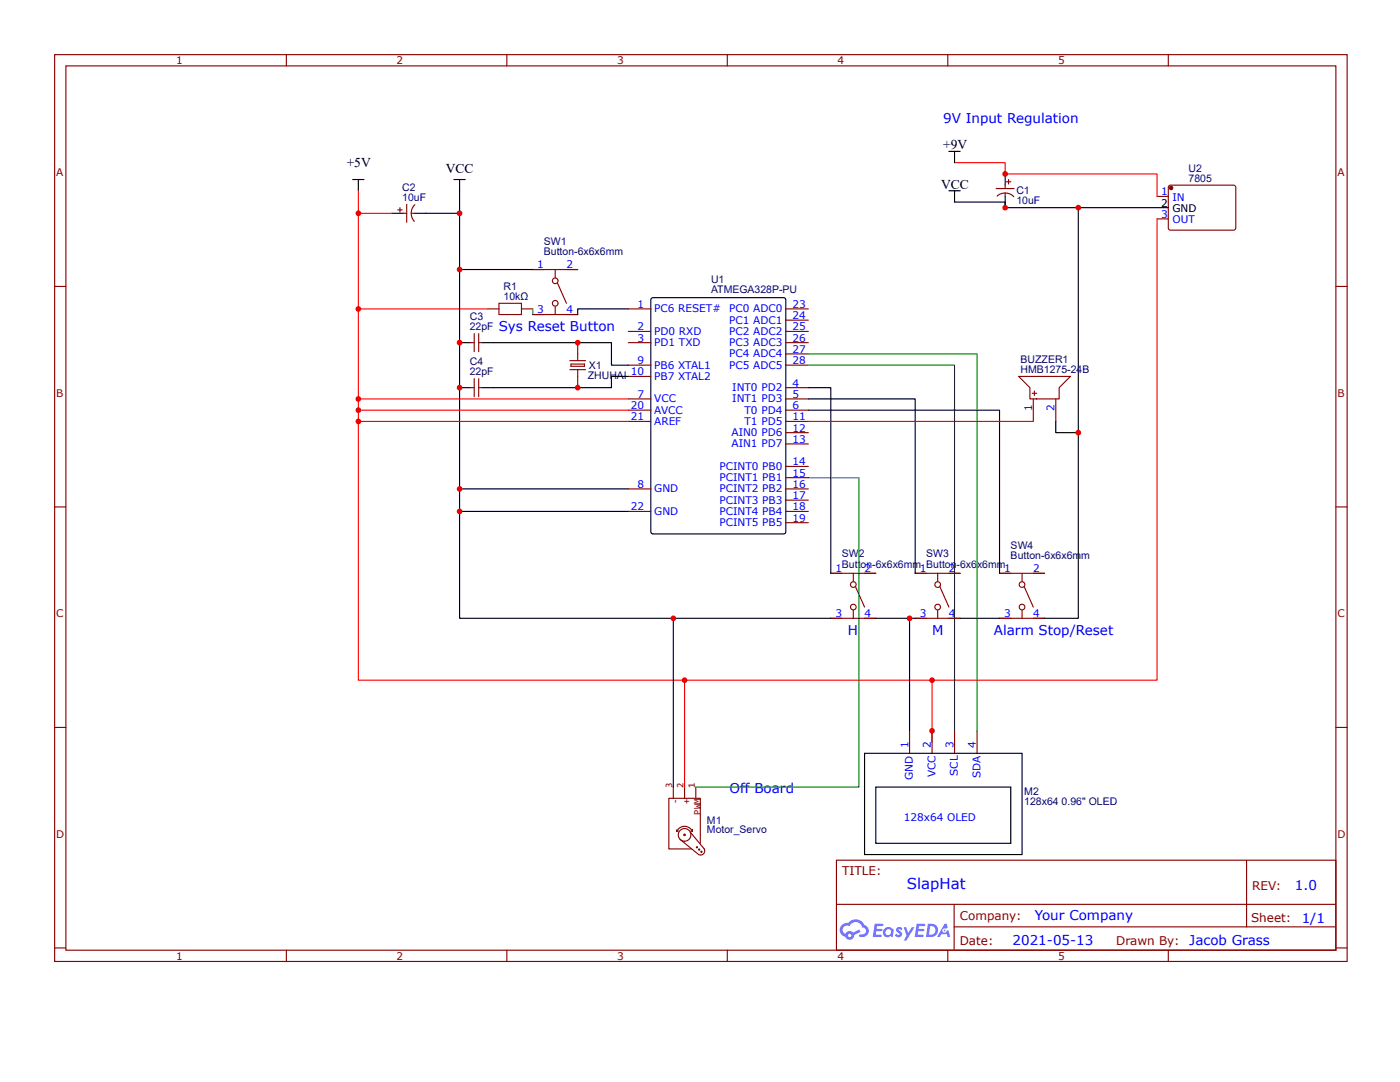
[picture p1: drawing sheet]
<svg xmlns="http://www.w3.org/2000/svg" width="279mm" height="216mm" viewBox="0 0 279 216" stroke-linecap="round" stroke-linejoin="round" font-family="sans-serif">
<g fill="none" stroke="#800" stroke-width=".22">
<path d="M10.9 10.9h257.9v180.9h-257.9zM13.1 13.1h253.5v176.5h-253.5zM57.1 10.9v2.2M101.2 10.9v2.2M145.2 10.9v2.2M189.2 10.9v2.2M233.2 10.9v2.2M10.9 57.1h2.2M266.6 57.1h2.2M10.9 101.2h2.2M266.6 101.2h2.2M10.9 145.2h2.2"/>
<path d="M266.6 145.2h2.2M166.9 171.6h99.7v18h-99.7zM248.8 171.7v13.2M10.9 189.2h2.2M57.1 189.6v2.2M101.2 189.6v2.2M145.2 189.6v2.2M167 180.5h99.5M189.2 189.6v2.2M190.4 184.9h76.1M190.4 180.5v8.9M233.2 189.6v2.2"/>
<path d="M266.6 189.2h2.2"/>
</g>
<g fill="#58f">
<path d="M179 185.1l.5-.1h.3l.3 .3-.2 .4a.3 .3 0 0 0-.3-.3 .3 .3 0 0 0-.3 .1l.1 .1a.75 .75 0 0 1 .6 .6 .75 .75 0 0 1-.3 .7l-.6 .1-.5-.3 .3-.4 .4 .3 .2-.2a1.05 1.05 0 0 1-.6-1.2z"/>
<path d="M180.4 185h.5l.4 1.2 .7-1.2h.5l-1.6 2.7h-.5l.5-1z"/>
<path d="M174.6 184.3l1.6 .1 .1 .2-.2 .2h-1.1l-.1 .5h1l.2 .3-.2 .2h-1l-.1 .7h.9l.2 .1v.3l-1.7 .1z"/>
<path d="M182.9 184.3l1.7 .1 .1 .2-.3 .2h-1l-.1 .5h1l.2 .3-.3 .2h-1l-.1 .7h1l.2 .1v.3l-1.8 .1z"/>
<path d="M188.5 184.3h.4l.2 .8-.3 .2a.45 .45 0 0 0-.7 .2 .45 .45 0 0 0 .3 .6 .45 .45 0 0 0 .6-.4l.3-.1 .3 1.4h-.5l-.1-.6h-1.1l-.3 .6h-.6z"/>
<path d="M185.2 184.3l-.4 2.7h.9a1.34 1.34 0 0 0 1.5-1.4 1.34 1.34 0 0 0-1.6-1.3zM185.6 184.8a.91 .91 0 0 1 1.1 1 .91 .91 0 0 1-1.3 .7z"/>
<path d="M176.5 185.4a.98 .98 0 0 0-.1 1.3 .98 .98 0 0 0 1.4 .1l.4 .2 .2-1.5-.4-.2a.96 .96 0 0 0-1.5 .1zM176.6 186a.6 .6 0 0 1 1.2 0 .6 .6 0 0 1-1.2 0z"/>
<path d="M168 184.6a1.39 1.39 0 0 0 .7 2.3 .92 .92 0 0 0 1 .6 .92 .92 0 0 0 .8-.9l1.2-.7-.2-.4-1.3 .6-.1-.2a.93 .93 0 0 0-1.4 .5 .89 .89 0 0 1-.4-1.3 .89 .89 0 0 1 1.2-.3 1.35 1.35 0 0 1 1.4-.8 1.35 1.35 0 0 1 1.2 1.1 .73 .73 0 0 1 .7 .9 .73 .73 0 0 1-1 .4 .28 .28 0 0 0-.4 .3 .28 .28 0 0 0 .3 .3 1.26 1.26 0 0 0 1.6-.8 1.26 1.26 0 0 0-.8-1.6 2 2 0 0 0-3.3-.4l-.7 .1zM169.2 186.7a.35 .35 0 0 1 .7 0 .35 .35 0 0 1-.7 0z"/>
<circle cx="188.5" cy="185.7" r=".17"/>
</g>
<path d="M70.4 35.8h2.2M71.5 35.8v2.3M90.6 35.8h2.2M91.7 35.8v6.8h-9M200.6 34.7v2.2M200.6 39.2v2.2M78.3 42.6h2.2M130 59.5l.3-.1h26.1l.4 .2v46.5l-.2 .4h-26.3l-.3-.2-.1-46.5zM125.4 61.6h-10.1v1.2" fill="none" stroke="#000" stroke-width=".22"/>
<g fill="none" stroke="#800" stroke-width=".22">
<path d="M198.8 37.6h3.6M199 39.1a2.42 2.42 0 0 1 3.3 .1M200.6 36.9v.7M200.6 38.5v.7M200.8 36.3h.9M201.3 35.8v.9M233.3 37.1l.3-.2 12.8 .1 .2 .4-.1 8.3-.3 .2-12.8-.1-.2-.3v-8.1zM79.4 41.9h.9M79.8 41.4v.9M80.5 42.6h.7M81.2 40.8v3.6M82.1 42.6h.6"/>
<path d="M82.8 40.8a2.42 2.42 0 0 0-.1 3.4M106.3 53.8h9M110.8 53.8v1.6M111.3 56.5l1.7 4M97.3 61.6h2.3M104.1 61.6h2.2M106.3 62.8h9M110.8 61.2v1.6M125.4 61.6h4.5M125.4 66.1h4.5M125.4 68.4h4.5M125.4 79.6h4.5"/>
<path d="M125.4 72.9h4.5M125.4 75.1h4.5M156.8 61.6h4.5M156.8 66.1h4.5M156.8 68.4h4.5M156.8 77.4h4.5M156.8 79.6h4.5M156.8 72.9h4.5M156.8 63.9h4.5M156.8 70.6h4.5M125.4 81.8h4.5M125.4 97.6h4.5"/>
<path d="M125.4 84.1h4.5M156.8 81.8h4.5M156.8 97.6h4.5M156.8 84.1h4.5M156.8 86.3h4.5M156.8 88.6h4.5M156.8 93.1h4.5M156.8 95.3h4.5M156.8 99.8h4.5M125.4 102h4.5M156.8 102h4.5M156.8 104.3h4.5"/>
<circle cx="110.8" cy="56" r=".56"/>
<circle cx="110.8" cy="60.5" r=".56"/>
</g>
<path d="M99.6 60.5h4.5v2.3h-4.5z" fill="none" stroke="#a00000" stroke-width=".22"/>
<circle cx="233.7" cy="37.5" r=".34" fill="#800"/>
<g fill="none" stroke="#800" stroke-width=".22">
<path d="M230.9 39.2h2.3M230.9 43.7h2.3M94 68.4h.6M94 77.4h.6M94.6 66.6v3.6M94.6 75.6v3.6M95.5 66.6v3.6M95.5 75.6v3.6M95.5 68.4h.7M95.5 77.4h.7M113.7 72h3.2M113.7 73.8h3.2"/>
<path d="M113.9 72.6h2.7v.5h-2.7zM115.3 68.4v3.6M115.3 73.8v3.6M203.3 75.1h10.3l-2.2 2.3v2.2h-5.9v-2.2zM206 78.5h.9M206.2 79.6v4.5M206.4 78v.9M210.7 79.6v4.5M165.8 114.4h9M170.3 114.4v1.6M170.7 117.1l1.8 4M182.6 114.4h9"/>
<path d="M187.1 114.4v1.6M187.6 117.1l1.8 4M199.5 114.4h9M204 114.4v1.6M204.4 117.1l1.8 4M165.8 123.4h9M170.3 121.8v1.6M182.6 123.4h9M187.1 121.8v1.6M199.5 123.4h9M204 121.8v1.6M181.5 145.8v4.5"/>
<path d="M186 145.8v4.5M190.5 145.8v4.5M195 145.8v4.5"/>
<circle cx="233.7" cy="37.5" r=".34"/>
<circle cx="170.3" cy="116.6" r=".56"/>
<circle cx="187.1" cy="116.6" r=".56"/>
<circle cx="204" cy="116.6" r=".56"/>
<circle cx="170.3" cy="121.1" r=".56"/>
<circle cx="187.1" cy="121.1" r=".56"/>
<circle cx="204" cy="121.1" r=".56"/>
</g>
<g fill="none" stroke="#000" stroke-width=".22">
<path d="M189.4 30.2h2.2M189.4 38.1h2.2M190.5 38.1v2.2h10.1v1.1h32.6M190.5 30.2v2.3M91.7 42.6v11.2h14.6M91.7 53.8v69.6h74.1M215.2 41.4v82h-6.7M91.7 68.4h2.3M91.7 77.4h2.3M96.2 68.4h25.8v4.5h3.4M125.4 75.1h-3.4v2.3h-25.8M161.3 77.4h4.5v37"/>
<path d="M161.3 79.6h21.3v34.8M91.7 97.6h33.7M161.3 81.8h38.2v32.6M210.7 84.1v2.2h4.5M91.7 102h33.7M134.4 123.4v33.7M174.8 123.4h6.7v22.4M181.5 123.4h1.1M191.6 123.4h7.9M172.5 150.3h31.5v20.2h-31.5zM174.8 157.1h26.9v11.2h-26.9z"/>
</g>
<path d="M71.5 38.1v4.5M190.5 32.5h10.1v2.2h30.3v4.5M78.3 42.6h-6.8v19h25.8M230.9 43.7v92h-159.4v-74.1M71.5 79.6h53.9M71.5 84.1h53.9M71.5 81.8h53.9M161.3 84.1h44.9M136.6 135.7v21.4M186 135.7v12.4" fill="none" stroke="#f00" stroke-width=".22"/>
<path d="M106.3 61.6v1.2M161.3 72.9h29.2v72.9M161.3 70.6h33.7v75.2M161.3 95.3h10.1v61.8h-32.5" fill="none" stroke="#080" stroke-width=".22"/>
<g fill="none" stroke="#840000" stroke-width=".22">
<path d="M134.4 157.1v2.2M136.6 157.1v2.2M138.9 157.1v2.2M135 165.6v.3l.4-.1M135.1 165.9a1.71 1.71 0 0 1 1.5-1 1.71 1.71 0 0 1 1.6 1M136.5 167.8a1.26 1.26 0 0 1-.9-1.9 1.26 1.26 0 0 1 2.1 .1 1.26 1.26 0 0 1-1.1 1.8M136.5 166.7a.16 .16 0 0 1 0-.2 .16 .16 0 0 1 .3 0 .16 .16 0 0 1-.2 .2M137.7 166l2.8 3.4a.83 .83 0 0 1-.1 1 .83 .83 0 0 1-1 .1l-3.7-3M138.2 165.5v.4l-.3-.1M139 169.1l.1-.1v.2M139.5 169.6l.1-.2-.1 .2M139.8 168.3v-9h-6.3v10.1h4.5"/>
<path d="M139.9 170l.1-.1v.2"/>
</g>
<g fill="#c00">
<circle cx="200.6" cy="34.7" r=".56"/>
<circle cx="200.6" cy="41.4" r=".56"/>
<circle cx="91.7" cy="53.8" r=".56"/>
<circle cx="215.2" cy="41.4" r=".56"/>
<circle cx="71.5" cy="61.6" r=".56"/>
<circle cx="71.5" cy="79.6" r=".56"/>
<circle cx="91.7" cy="97.6" r=".56"/>
<circle cx="91.7" cy="68.4" r=".56"/>
<circle cx="91.7" cy="77.4" r=".56"/>
<circle cx="115.3" cy="68.4" r=".56"/>
<circle cx="115.3" cy="77.4" r=".56"/>
<circle cx="215.2" cy="86.3" r=".56"/>
<circle cx="136.6" cy="135.7" r=".56"/>
<circle cx="134.4" cy="123.4" r=".56"/>
<circle cx="71.5" cy="81.8" r=".56"/>
<circle cx="71.5" cy="84.1" r=".56"/>
<circle cx="91.7" cy="102" r=".56"/>
<circle cx="91.7" cy="42.6" r=".56"/>
<circle cx="71.5" cy="42.6" r=".56"/>
<circle cx="186" cy="135.7" r=".56"/>
<circle cx="186" cy="145.8" r=".56"/>
<circle cx="181.5" cy="123.4" r=".56"/>
</g>
<text font-size="3" fill="#00f" x="181" y="177.4">SlapHat</text>
<g font-size="2.7">
<text x="188.3" y="29.8">+9V</text>
<text x="69.2" y="33.4">+5V</text>
<text x="89" y="34.5">VCC</text>
<text x="187.8" y="37.6">VCC</text>
</g>
<g font-size="2.7" fill="#00f">
<text x="188.3" y="24.6">9V Input Regulation</text>
<text x="99.6" y="66.1">Sys Reset Button</text>
<text x="169.2" y="126.7">H</text>
<text x="186" y="126.7">M</text>
<text x="198.4" y="126.7">Alarm Stop/Reset</text>
<text x="145.6" y="158.2">Off Board</text>
<text x="258.4" y="177.5">1.0</text>
<text x="206.5" y="183.6">Your Company</text>
<text x="259.8" y="184.1">1/1</text>
<text x="202.1" y="188.6">2021-05-13</text>
<text x="237.3" y="188.5">Jacob Grass</text>
</g>
<g font-size="2.4" fill="#800">
<text x="168.1" y="174.6">TITLE:</text>
<text x="249.9" y="177.5">REV:</text>
<text x="191.5" y="183.6">Company:</text>
<text x="249.7" y="184">Sheet:</text>
<text x="191.5" y="188.5">Date:</text>
<text x="222.7" y="188.5">Drawn By:</text>
</g>
<g font-size="2.1" fill="#800">
<text x="35.1" y="12.8">1</text>
<text x="79.2" y="12.8">2</text>
<text x="123.2" y="12.8">3</text>
<text x="167.2" y="12.8">4</text>
<text x="211.2" y="12.8">5</text>
<text x="11.2" y="35.1">A</text>
<text x="266.9" y="35.1">A</text>
<text x="11.2" y="79.2">B</text>
<text x="266.9" y="79.2">B</text>
<text x="11.2" y="123.2">C</text>
<text x="266.9" y="123.2">C</text>
<text x="11.2" y="167.2">D</text>
<text x="266.9" y="167.2">D</text>
<text x="35.1" y="191.5">1</text>
<text x="79.2" y="191.5">2</text>
<text x="123.2" y="191.5">3</text>
<text x="167.2" y="191.5">4</text>
<text x="211.2" y="191.5">5</text>
</g>
<g font-size="2.1" fill="#000080">
<text x="237.2" y="34.3">U2</text>
<text x="80.3" y="40.1">10uF</text>
<text x="80.3" y="38.1">C2</text>
<text x="202.8" y="40.8">10uF</text>
<text x="202.8" y="38.7">C1</text>
<text x="237.2" y="36.3">7805</text>
<text x="108.5" y="50.9">Button-6x6x6mm</text>
<text x="108.5" y="48.8">SW1</text>
<text x="100.5" y="59.8">10kΩ</text>
<text x="100.5" y="57.8">R1</text>
<text x="141.9" y="58.5">ATMEGA328P-PU</text>
<text x="141.9" y="56.4">U1</text>
<text x="93.7" y="65.9">22pF</text>
<text x="93.7" y="63.9">C3</text>
<text x="93.7" y="74.9">22pF</text>
<text x="93.7" y="72.9">C4</text>
<text x="117.3" y="75.6">ZHUHAI</text>
<text x="117.5" y="73.5">X1</text>
<text x="203.7" y="74.4">HMB1275-24B</text>
<text x="203.7" y="72.4">BUZZER1</text>
<text x="168" y="113.3">Butt</text>
<text x="168" y="111.2">SW2</text>
<text x="171.8" y="113.3">on-6x6x6mm Button</text>
<text x="184.9" y="111.2">SW3</text>
<text x="190.9" y="113.3">-6x6</text>
<text x="195" y="113.3">x6mm</text>
<text x="201.7" y="111.5">Button-6x6x6m</text>
<text x="201.7" y="109.5">SW4</text>
<text x="215.8" y="111.5">m</text>
<text x="204.4" y="160.6">128x64</text>
<text x="204.4" y="158.6">M2</text>
<text x="211.9" y="160.6">0.96&quot; OLED</text>
<text x="141.1" y="166.2">Motor_Servo</text>
<text x="141.1" y="164.4">M1</text>
</g>
<g font-size="2.1" fill="#00f">
<text x="231.7" y="39">1</text>
<text x="234" y="40.1">IN</text>
<text x="231.7" y="43.5">3</text>
<text x="234" y="44.6">OUT</text>
<text x="107.2" y="53.6">1</text>
<text x="113" y="53.6">2</text>
<text x="107.2" y="62.5">3</text>
<text x="113" y="62.5">4</text>
<text x="127.2" y="61.4">1</text>
<text x="127.2" y="65.9">2</text>
<text x="130.6" y="62.3">PC6 RESET#</text>
<text x="145.5" y="62.3">PC0 ADC0</text>
<text x="145.5" y="64.6">PC1 ADC1</text>
<text x="158.2" y="61.4">23</text>
<text x="158.2" y="63.7">24</text>
<text x="158.2" y="65.9">25</text>
<text x="127.2" y="68.2">3</text>
<text x="130.6" y="66.8">PD0 RXD</text>
<text x="130.6" y="69">PD1 TXD</text>
<text x="145.5" y="66.8">PC2 ADC2</text>
<text x="145.5" y="69">PC3 ADC3</text>
<text x="145.5" y="71.3">PC4 ADC4</text>
<text x="158.2" y="68.2">26</text>
<text x="158.2" y="70.4">27</text>
<text x="125.9" y="74.9">10</text>
<text x="127.2" y="72.6">9</text>
<text x="130.6" y="73.5">PB6 XTAL1</text>
<text x="130.6" y="75.8">PB7 XTAL2</text>
<text x="145.5" y="73.5">PC5 ADC5</text>
<text x="158.2" y="77.1">4</text>
<text x="158.2" y="72.6">28</text>
<text x="125.9" y="81.6">20</text>
<text x="125.9" y="83.9">21</text>
<text x="127.2" y="79.4">7</text>
<text x="130.6" y="80.3">VCC</text>
<text x="130.6" y="82.5">AVCC</text>
<text x="146.1" y="78">INT0 PD2</text>
<text x="146.1" y="80.3">INT1 PD3</text>
<text x="148.6" y="82.5">T0 PD4</text>
<text x="158.2" y="79.4">5</text>
<text x="158.2" y="81.6">6</text>
<text x="158.2" y="83.9">11</text>
<text x="206" y="82.1" transform="rotate(-90 206 82.1)">1</text>
<text x="210.5" y="82.1" transform="rotate(-90 210.5 82.1)">2</text>
<text x="130.6" y="84.8">AREF</text>
<text x="146" y="87">AIN0 PD6</text>
<text x="146" y="89.3">AIN1 PD7</text>
<text x="148.6" y="84.8">T1 PD5</text>
<text x="158.2" y="86.1">12</text>
<text x="158.2" y="88.4">13</text>
<text x="143.6" y="93.7">PCINT0 PB0</text>
<text x="143.6" y="96">PCINT1 PB1</text>
<text x="158.2" y="92.8">14</text>
<text x="158.2" y="95.1">15</text>
<text x="125.9" y="101.8">22</text>
<text x="127.2" y="97.3">8</text>
<text x="130.6" y="98.2">GND</text>
<text x="143.6" y="98.2">PCINT2 PB2</text>
<text x="143.6" y="100.5">PCINT3 PB3</text>
<text x="158.2" y="97.3">16</text>
<text x="158.2" y="99.6">17</text>
<text x="158.2" y="101.8">18</text>
<text x="130.6" y="102.7">GND</text>
<text x="143.6" y="102.7">PCINT4 PB4</text>
<text x="143.6" y="105">PCINT5 PB5</text>
<text x="158.2" y="104.1">19</text>
<text x="166.7" y="114.2">1</text>
<text x="172.5" y="114.2">2</text>
<text x="183.6" y="114.2">1</text>
<text x="189.4" y="114.2">2</text>
<text x="200.4" y="114.2">1</text>
<text x="206.2" y="114.2">2</text>
<text x="166.7" y="123.2">3</text>
<text x="172.5" y="123.2">4</text>
<text x="183.6" y="123.2">3</text>
<text x="189.4" y="123.2">4</text>
<text x="200.4" y="123.2">3</text>
<text x="206.2" y="123.2">4</text>
<text x="181.3" y="149.2" transform="rotate(-90 181.3 149.2)">1</text>
<text x="185.8" y="149.2" transform="rotate(-90 185.8 149.2)">2</text>
<text x="190.3" y="149.2" transform="rotate(-90 190.3 149.2)">3</text>
<text x="194.8" y="149.2" transform="rotate(-90 194.8 149.2)">4</text>
<text x="182.2" y="155.6" transform="rotate(-90 182.2 155.6)">GND</text>
<text x="186.7" y="155.1" transform="rotate(-90 186.7 155.1)">VCC</text>
<text x="191.2" y="154.8" transform="rotate(-90 191.2 154.8)">SCL</text>
<text x="195.7" y="155.2" transform="rotate(-90 195.7 155.2)">SDA</text>
<text x="180.4" y="163.8">128x64 OLED</text>
</g>
<g font-size="2.1">
<text x="231.7" y="41.2">2</text>
<text x="234" y="42.3">GND</text>
</g>
<g font-size="1.9" fill="#840000">
<text x="134.2" y="157.3" transform="rotate(-90 134.2 157.3)">3</text>
<text x="135.3" y="160.4" transform="rotate(-90 135.3 160.4)">-</text>
<text x="136.4" y="157.3" transform="rotate(-90 136.4 157.3)">2</text>
<text x="137.6" y="160.4" transform="rotate(-90 137.6 160.4)">+</text>
<text x="138.6" y="157.3" transform="rotate(-90 138.6 157.3)">1</text>
<text x="139.8" y="162.5" transform="rotate(-90 139.8 162.5)">PWM</text>
</g>
</svg>
